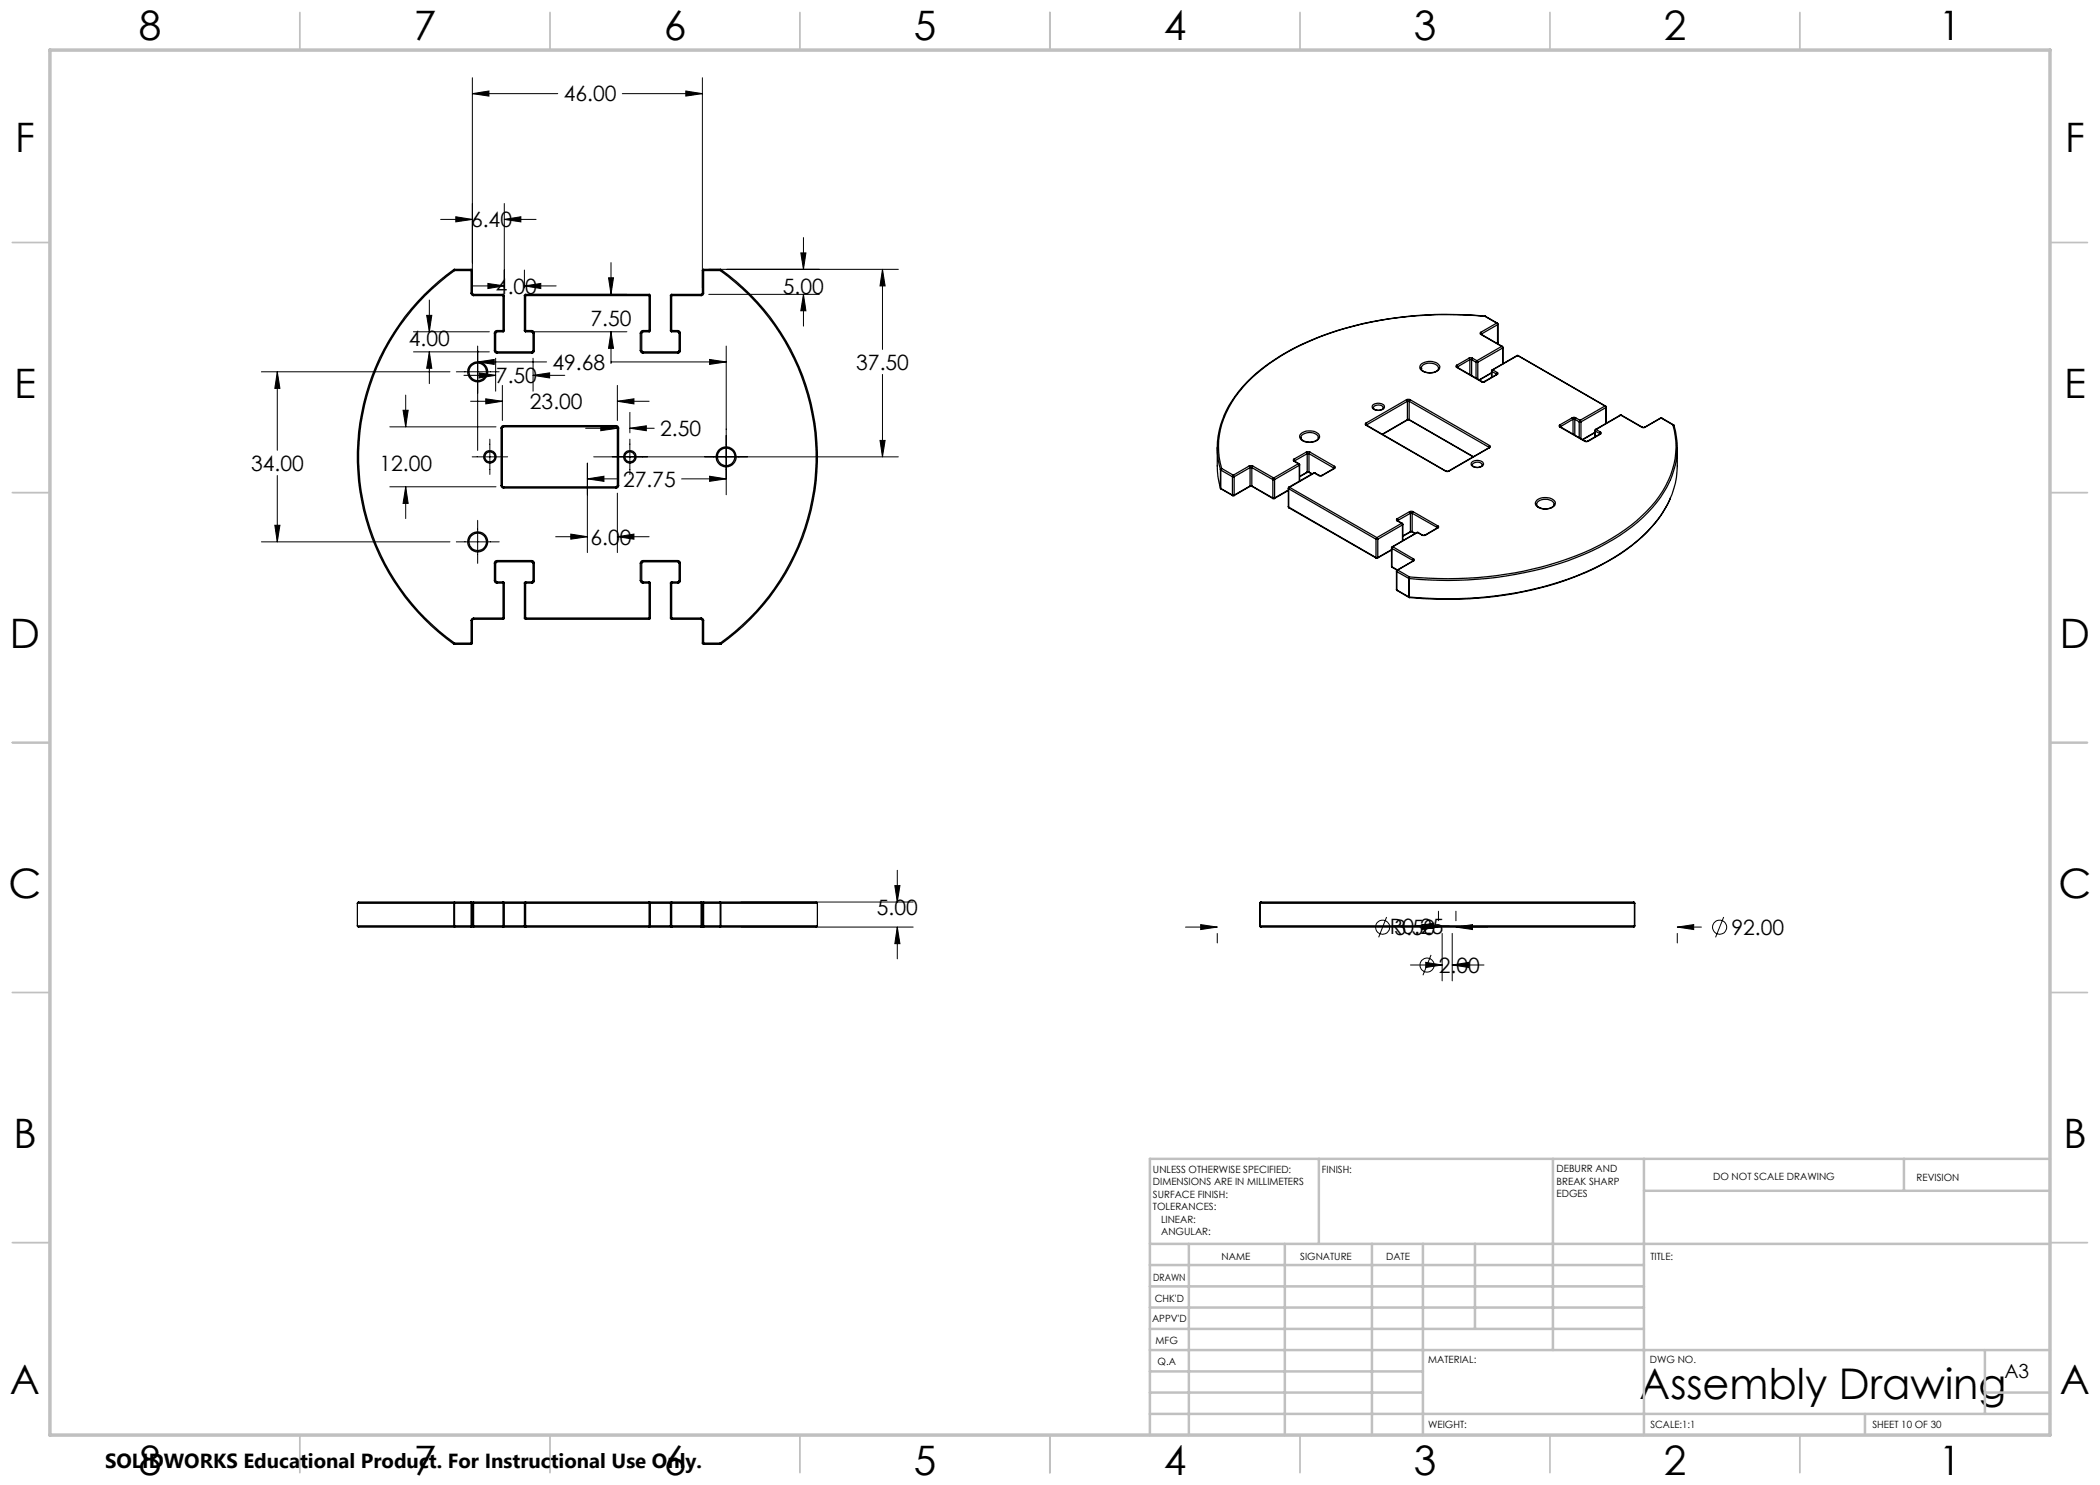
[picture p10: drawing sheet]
<svg xmlns="http://www.w3.org/2000/svg" width="420mm" height="297mm" viewBox="0 0 420 297" stroke-linecap="round" stroke-linejoin="round" font-family="sans-serif">
<g fill="none" stroke="#000" stroke-width=".25">
<path d="M90.8 53.9l.1 .2M90.8 53.9a46 46 0 0 0 0 74.9M90.9 53.9v.2M90.9 53.9h-.1M90.9 54.1a45.7 45.7 0 0 0 0 74.5M90.9 54.1h3.3M90.9 53.9h3.3M94.2 53.9v.2M94.2 54.1h.3M94.2 53.9l.3 .2M94.2 58.6l.1 .3 .4 .2M94.2 58.6h.3"/>
<path d="M94.2 54.1v4.5M94.5 58.6l.2 .3M94.5 54.1v4.5M94.7 58.9v.2M94.7 59.1h5.9M94.7 58.9h5.9M100.6 59.1h.3M100.6 58.9v.2M100.6 58.9l.3 .2M100.6 59.1v7M100.9 59.1v7M104.9 59.1h.2"/>
<path d="M104.9 59.1v7M105.1 58.9v.2M105.1 58.9l-.2 .2M105.1 59.1v7M105.1 59.1h24.7M105.1 58.9h24.7M129.8 58.9v.2M129.8 58.9l.3 .2M129.8 59.1h.3M129.8 59.1v7M130.1 59.1v7M134.1 59.1h.2"/>
<path d="M134.1 59.1v7M134.3 58.9l-.2 .2M134.3 58.9v.2M134.3 59.1v7M134.3 59.1h5.9M134.3 58.9h5.9M140.2 58.9v.2M140.5 54.1h.2M140.5 58.6h.2M140.5 58.6l-.3 .3M140.5 54.1v4.5M140.7 53.9v.2"/>
<path d="M140.7 53.9l-.2 .2M140.7 58.6v.3l-.5 .2M140.7 54.1v4.5M140.7 54.1h3.3M140.7 53.9h3.3M144 53.9v.2M144 53.9h.2M144 54.1a45.7 45.7 0 0 1 0 74.5M144.2 53.9l-.2 .2M144.2 53.9a46 46 0 0 1 0 74.9M98.9 70.1l.1 .4 .4 .1M98.9 66.6h.2"/>
<path d="M98.9 70.1h.2M98.9 66.6v3.5M99.1 70.1l.3 .3M99.1 66.6v3.5M99.4 66.1l-.4 .3-.1 .2M99.4 66.1v.3M99.4 66.4l-.3 .2M99.4 70.4v.2M99.4 70.6h7M99.4 66.1h1.2M99.4 66.4h1.2M99.4 70.4h7"/>
<path d="M100.6 66.1h.3M100.6 66.1v.3M100.9 66.1l-.3 .3M104.9 66.1h.2M104.9 66.1l.2 .3M105.1 66.1v.3M105.1 66.1h1.3M105.1 66.4h1.3M106.4 66.1l.4 .3 .1 .2M106.4 66.4l.2 .2M106.4 66.1v.3M106.4 70.4v.2"/>
<path d="M106.6 66.6h.3M106.6 70.1h.3M106.6 70.1l-.2 .3M106.6 66.6v3.5M106.9 70.1l-.2 .4-.3 .1M106.9 66.6v3.5M128.1 70.1l.2 .5h.3M128.1 66.6h.2M128.1 70.1h.2M128.1 66.6v3.5M128.3 70.1l.3 .3M128.3 66.6v3.5"/>
<path d="M128.6 66.1h-.2l-.3 .5M128.6 66.1v.3M128.6 66.4l-.3 .2M128.6 70.4v.2M128.6 70.6h7M128.6 66.1h1.2M128.6 66.4h1.2M128.6 70.4h7M129.8 66.1h.3M129.8 66.1v.3M130.1 66.1l-.3 .3M134.1 66.1h.2"/>
<path d="M134.1 66.1l.2 .3M134.3 66.1v.3M134.3 66.1h1.3M134.3 66.4h1.3M135.6 66.1l.4 .3 .1 .2M135.6 66.1v.3M135.6 66.4l.2 .2M135.6 70.4v.2M135.8 66.6h.3M135.8 70.1h.3M135.8 70.1l-.2 .3M135.8 66.6v3.5"/>
<path d="M136.1 70.1l-.2 .4-.3 .1M136.1 66.6v3.5M281.3 79.9h.7M281.3 79.9l.2 .4M281.3 79.9l-8.1 4.7M282 79.9l-.2 .4M282 79.9l15.9 9.2M284.2 73.7h.1M284.3 72.7a2.55 2.55 0 0 1 3.7 .6 1.69 1.69 0 0 1-2 1.3 1.81 1.81 0 0 1-2-1.2zM287.7 73.6a1.36 1.36 0 0 1-1.6 .9 1.77 1.77 0 0 1-1.9-.8M287.7 73.6a2.13 2.13 0 0 0-3-.6l-.5 .7M291.3 73.1l-.1 .1 .1 .3"/>
<path d="M291.3 73.1l.2 .3M291.3 73.5l5 2.8M291.4 73.4h.1M291.4 73.4l-.1 .1M291.4 73.4l5 2.9M291.5 73.4h-.1M291.5 73.4v.1M293.8 71.6l.2-.1 .5 .1M293.8 71.6l.2 .3M293.8 71.6l-2.5 1.5M294 71.9h.3M294 71.9l-2.5 1.5"/>
<path d="M294 71.9v3M294.3 71.9l.9 .6M294.3 71.9v3.2M294.5 71.6l-.2 .3M294.5 71.6l.9 .5M295.2 72.5h.4M295.2 72.5v3.1M295.4 72.1l-.2 .4M295.4 72.1l.2 .4M295.6 72.5v3.3M296.2 66.5l-.2 .1 .2 .3M296.2 66.5l.1 .3"/>
<path d="M296.2 66.9h.1M296.2 66.9l4.1 2.4M296.3 76.3h.7M296.3 66.9l4.2 2.4M296.3 66.8v.1M296.4 76.3h.5M296.4 76.3h-.1M296.9 76.3h.1M297 63.3a71.7 71.7 0 0 0-36.3 5.5 34.4 34.4 0 0 0-13.7 10.6 16.4 16.4 0 0 0-2.7 14.3M297 63.3h.1M297 63.3l2.3 1.3M297 63.2a74 74 0 0 0-34 4.5 36.2 36.2 0 0 0-15.9 11.5l-1.4 2-.9 1.8"/>
<path d="M297 63.2l.1 .1M297 63.2v.1M297.1 63.3l2.4 1.3M298.3 74.2l.1 .1M298.3 74.2v1.3M298.3 74.6l-2.4 1.4M298.3 74.5l-2.5 1.5M298.4 74.3l.9 .5M298.4 74.3v1.1M298.4 74l-.1 .2M298.4 74h.2M298.6 74l-.2 .3"/>
<path d="M298.6 74l.8 .5M299.3 74.8v.1M299.3 64.6l.2 .3M299.3 74.9h.1M299.3 64.6h.2M299.3 74.9l-2.4 1.4M299.3 64.6l-3.1 1.9M299.4 74.9h-.1M299.4 74.5a.19 .19 0 0 1 .2 .2 .19 .19 0 0 1-.2 .2M299.4 74.5l-.1 .3M299.4 74.9l-2.4 1.4M299.5 64.6l.1 .2"/>
<path d="M299.5 64.9l-3.2 1.9M299.5 64.9v3.7M299.5 68.6l-.1 .1M299.6 68.5l-.1 .2v-.1M299.6 64.8l-.1 .1M299.6 68.5l-.1 .1M299.6 64.8v3.7M300.3 69.3l.2 .3M300.3 69.3h.2M300.3 69.3l-4.9 2.8M300.5 69.3l.1 .2M300.5 69.6l-4.9 2.9"/>
<path d="M300.5 69.6v3.2M300.6 69.5l-.1 .1M300.6 69.5v3.2M303.4 71.1h.2M303.4 71.1h.1M303.4 71.1l-5 2.9M303.5 71.1h.1M303.5 71.1l-4.9 2.9M303.5 71.1l17.5 10.1M303.6 71.1l17.5 10.1M100.2 97.1l.2 .4 .3 .1M100.2 85.6h.3"/>
<path d="M100.2 97.1h.3M100.2 85.6v11.5M100.5 97.1l.2 .3M100.5 85.6v11.5M100.7 85.1l-.3 .1-.2 .4M100.7 85.1v.3M100.7 85.4l-.2 .2M100.7 97.4v.2M100.7 85.1h22.5M100.7 97.6h22.5M100.7 85.4h22.5M100.7 97.4h22.5"/>
<path d="M123.2 85.1l.3 .1 .2 .4M123.2 85.1v.3M123.2 85.4l.3 .2M123.2 97.4v.2M123.5 85.6h.2M123.5 97.1h.2M123.5 97.1l-.3 .3M123.5 85.6v11.5M123.7 97.1l-.1 .4-.4 .1M123.7 85.6v11.5M243.5 89.5a24 24 0 0 0 .6 8.1M244.1 97.6l.1 .2"/>
<path d="M244.1 93.9l.1 .1M244.1 97.6l.1 .1M244.1 93.9v3.7M244.2 97.7v.1M244.2 94l2.3 1.4M244.2 94v3.7M244.2 97.7l2.3 1.3M244.2 97.8l2.4 1.3M244.3 93.7l-.1 .3M244.3 93.7l-.2 .2M244.3 93.7l2.4 1.3M244.8 83.1a15.4 15.4 0 0 0-.7 10.8"/>
<path d="M246.5 95.4h.3M246.5 99h.3M246.5 99l.1 .1M246.5 95.4v3.6M246.6 99.1h.2M246.7 95l-.2 .4M246.7 95l.1 .4M246.8 99v.1M246.8 95.4v3.6M249.8 93.2h.7M249.8 93.2l.2 .3M249.8 93.2l-3.1 1.8"/>
<path d="M250 97.3h.4M250 97.3l-3.2 1.8M250 93.5h.4M250 97.2h.4M250 97.2v.1M250 93.5l-3.2 1.9M250 93.5v3.7M250 97.2l-3.2 1.8M250.4 97.2v.1M250.4 93.5l4.2 2.4M250.4 93.5v3.7M250.4 97.2l4.2 2.4"/>
<path d="M250.4 97.3l4.2 2.4M250.5 93.2l-.1 .3M250.5 93.2l4.2 2.4M254.6 95.9h.3M254.6 99.6h.3M254.6 99.6v.1M254.6 95.9v3.7M254.6 99.7h.2M254.7 95.6l-.1 .3M254.7 95.6l.2 .3M254.9 99.6l-.1 .1M254.9 95.9v3.7"/>
<path d="M257.7 97.6v.2M257.7 97.6v3.7M257.7 98.1l-2.9 1.6M257.7 98l-2.8 1.6M257.7 97.8l17.5 10M257.7 97.8v3.6M257.8 97.4l-.1 .2M257.8 97.4l.1 .1M257.9 97.5l-.2 .3M257.9 97.5l17.5 10M258.8 91.8l-.1 .2 .1 .2M258.8 91.8l.2 .3"/>
<path d="M258.8 92.2h.1M258.8 92.2l.9 .5M258.9 92.2l.9 .5M259 92.1l-.1 .1M259 92.1v.2M259.7 92.7l.2 .4M259.7 92.7h.1M259.7 92.7l-5 2.9M259.8 92.7l.1 .3M259.9 93.1l-5 2.8M259.9 93.1v3.1M259.9 93v.1"/>
<path d="M259.9 93v3.2M260.1 86.9a2.72 2.72 0 0 1 3.7 .1 1.27 1.27 0 0 1-1.4 1.4 1.94 1.94 0 0 1-2.5-1.1zM260.2 87.5v.1M260.4 87a2.36 2.36 0 0 1 3.2 .3 .83 .83 0 0 1-.8 1 2.16 2.16 0 0 1-2.6-.7zM261.3 90.4h.7M261.3 90.4l.1 .3M261.3 90.4l-2.5 1.4M261.4 94.5h.5M261.4 94.5l-1.5 .9M261.4 90.7h.4M261.4 94.4h.4M261.4 94.4v.1"/>
<path d="M261.4 90.7l-2.4 1.4M261.4 90.7v3.7M261.4 94.4l-1.5 .9M261.8 94.4l.1 .1M261.8 90.7l4.9 2.9M261.8 90.7v3.7M261.8 94.4l.6 .4M261.9 94.5l.5 .3M262 90.4l-.2 .3M262 90.4l4.9 2.9M262.7 94.6h.3M262.7 94.6h.2"/>
<path d="M262.7 94.6l-4.9 2.8M262.9 94.6l-5 2.9M262.9 94.6l.8 .5M263 94.6h-.1M263 94.6l.9 .5M263.7 95.1h.7M263.7 95.1h.2M263.9 95.1h.4M264.3 95.1h.1M266.7 93.6l.1 .1M266.7 93.6v.1M266.8 93.7h.1"/>
<path d="M266.8 93.7l-2.5 1.4M266.9 93.3a.22 .22 0 0 1 .2 .2 .22 .22 0 0 1-.2 .2M266.9 93.3l-.2 .3M266.9 93.7l-2.5 1.4M273.2 84.6l-.2 .2 .2 .3M273.2 84.6l.2 .3M273.2 85.1l15.9 9.1M273.3 85h.1M273.3 85l-.1 .1M273.3 85l15.9 9.2M273.4 84.9l-.1 .1M273.4 84.9v.2"/>
<path d="M274.6 81a1.73 1.73 0 0 1 2.3 .2 .74 .74 0 0 1-.9 .9l-1-.1a.61 .61 0 0 1-.5-.4 .61 .61 0 0 1 .1-.6zM274.9 81.2a1.17 1.17 0 0 1 1.7 .4 1.22 1.22 0 0 1-1.9-.1zM281.4 84h.5M281.4 84l-4.9 2.9M281.5 80.3h.3M281.5 83.9h.3M281.5 83.9l-.1 .1M281.5 80.3l-8.1 4.6M281.5 80.3v3.6M281.5 83.9l-5.1 3M281.8 83.9l.1 .1M281.8 80.3v3.6"/>
<path d="M281.8 80.3l15.9 9.1M281.8 83.9l12.9 7.4M281.9 84l12.7 7.4M289.1 94.2l.4 .1 .3-.1M289.1 94.2h.1M289.2 94.2h.5M289.7 94.2h.1M294.4 92.4a1.68 1.68 0 0 1 2.3 .2 .74 .74 0 0 1-.9 .9l-1.2-.2a.52 .52 0 0 1-.2-.9zM294.5 92.8a1.27 1.27 0 0 1 2 .2 1.24 1.24 0 0 1-2 0zM297.7 89.4l.1 .1M297.7 89.4v.2M297.8 89.5h.1"/>
<path d="M297.8 89.5l-8.1 4.7M297.9 89.5h-.1M297.9 89.1a.22 .22 0 0 1 .2 .2 .22 .22 0 0 1-.2 .2M297.9 89.1l-.2 .3M297.9 89.5l-8.1 4.7M307.4 100a2.85 2.85 0 0 1 3.6 .3 1.27 1.27 0 0 1-1.5 1.5 2.2 2.2 0 0 1-2.4-.9v-.5zM312 85l-.2 .1 .2 .3M312 85l.1 .3M312 85.4l4.9 2.9M312.1 85.4h-.1M312.1 85.4l4.9 2.8M312.1 85.3v.1"/>
<path d="M314.4 83.6l.3-.1 .4 .1M314.4 83.6l.2 .3M314.4 83.6l-2.4 1.4M314.6 83.9h.4M314.6 83.9l-2.5 1.4M314.6 83.9v3M315 83.9l.8 .5M315 83.9v3.1M315.1 83.6l-.1 .3M315.1 83.6l.9 .5M315.8 84.4h.4M315.8 84.4v3.2"/>
<path d="M316 84.1l.2 .3M316 84.1l-.2 .3M316.2 84.4v3.4M316.9 88.3h.7M317 88.2h.5M317 88.2l-.1 .1M317.5 88.2l.1 .1M319 86.1l.1 .1M319 86.1v1.3M319 86.5l-2.5 1.4M319.1 86.2l.8 .5M319.1 86.2v1.1"/>
<path d="M319.1 85.9l-.1 .2M319.1 85.9h.1M319.2 85.9l-.1 .3M319.2 85.9l.9 .5M319.9 86.7l.1 .1M319.9 86.7v.2M320 86.8h.1M320 86.8l-2.5 1.4M320.1 86.4l.2 .2-.2 .2M320.1 86.4l-.2 .3M320.1 86.8l-2.5 1.5M321 81.2l.2 .3"/>
<path d="M321 81.2h.1M321 81.2l-5 2.9M321.1 81.2l.1 .2M321.2 81.5l-5 2.9M321.2 81.5v3.2M321.2 81.4v.1M321.2 81.4v3.3M324 83h.3M324 83h.2M324 83l-4.9 2.9M324.2 83h.1M324.2 83l-5 2.9"/>
<path d="M324.2 83l4.1 2.4M324.3 83l4.2 2.4M328.3 85.4l.3 .1 .4-.1M328.3 85.4h.2M328.5 85.4h.4M328.9 85.4h.1M332.1 83.6h.3M332.1 83.6h.1M332.1 83.6l-3.2 1.8M332.2 83.6h.2M332.2 83.6l-3.2 1.8M332.2 83.6l2.4 1.4"/>
<path d="M332.4 83.6l2.3 1.3M334.1 99.7a27.6 27.6 0 0 1-12.5 12.6 63.7 63.7 0 0 1-27.8 7.5l-5.5 .1-6.4-.4M334.6 85a16.6 16.6 0 0 1-3.5 15.3 38.9 38.9 0 0 1-17.6 11.5 74.1 74.1 0 0 1-31.6 3.6M334.6 85l.2 .1M334.7 84.9l.1 .2M334.7 84.9l-.1 .1M334.8 85.1a16.6 16.6 0 0 1-3.5 15.4 38.9 38.9 0 0 1-17.7 11.6 74.4 74.4 0 0 1-31.8 3.6M335.5 89.5v3.7a19.3 19.3 0 0 1-6.9 13.9 47.6 47.6 0 0 1-21.9 10.7 76.8 76.8 0 0 1-24.9 1.6M98.9 116.1l.1 .3 .4 .2M98.9 112.6h.2M98.9 116.1h.2M98.9 112.6v3.5"/>
<path d="M99.1 116.1l.3 .3M99.1 112.6v3.5M99.4 112.1a.49 .49 0 0 0-.5 .5M99.4 112.4l-.3 .2M99.4 112.1v.3M99.4 116.4v.2M99.4 116.6h1.2M99.4 112.1h7M99.4 112.4h7M99.4 116.4h1.2M100.6 116.6h.3M100.6 116.4v.2"/>
<path d="M100.6 116.4l.3 .2M100.6 116.6v7M100.9 116.6v7M104.9 116.6h.2M104.9 116.6v7M105.1 116.4v.2M105.1 116.4l-.2 .2M105.1 116.6v7M105.1 116.6h1.3M105.1 116.4h1.3M106.4 112.1a.49 .49 0 0 1 .5 .5M106.4 112.4l.2 .2"/>
<path d="M106.4 112.1v.3M106.4 116.4v.2M106.6 112.6h.3M106.6 116.1h.3M106.6 116.1l-.2 .3M106.6 112.6v3.5M106.9 116.1l-.1 .3-.4 .2M106.9 112.6v3.5M128.1 116.1l.2 .5h.3M128.1 112.6h.2M128.1 116.1h.2M128.1 112.6v3.5"/>
<path d="M128.3 116.1l.3 .3M128.3 112.6v3.5M128.6 112.1a.54 .54 0 0 0-.5 .5M128.6 112.1v.3M128.6 112.4l-.3 .2M128.6 116.4v.2M128.6 116.6h1.2M128.6 112.1h7M128.6 112.4h7M128.6 116.4h1.2M129.8 116.4v.2M129.8 116.4l.3 .2"/>
<path d="M129.8 116.6h.3M129.8 116.6v7M130.1 116.6v7M134.1 116.6h.2M134.1 116.6v7M134.3 116.4v.2M134.3 116.4l-.2 .2M134.3 116.6v7M134.3 116.6h1.3M134.3 116.4h1.3M135.6 112.1a.49 .49 0 0 1 .5 .5M135.6 112.1v.3"/>
<path d="M135.6 112.4l.2 .2M135.6 116.4v.2M135.8 112.6h.3M135.8 116.1h.3M135.8 116.1l-.2 .3M135.8 112.6v3.5M136.1 116.1l-.1 .3-.4 .2M136.1 112.6v3.5M257.7 101.3l.1 .3M257.7 101.3v.1M257.7 101.4l.1 .2M257.7 101.4l17.5 10.1"/>
<path d="M257.8 101.6l17.4 10M275.2 107.8h.4M275.2 111.5h.4M275.2 111.5v.1M275.2 107.8v3.7M275.2 111.6h.3M275.4 107.5l-.2 .3M275.4 107.5l.2 .3M275.6 111.5l-.1 .1M275.6 107.8v3.7M278.3 113.2l.1 .3M278.3 109.6l.1 .1"/>
<path d="M278.3 113.2l.1 .1M278.3 109.6v3.6M278.3 110l-2.8 1.6M278.3 109.9l-2.7 1.6M278.4 113.3v.2M278.4 113.3l1.1 .7M278.4 109.7l4.1 2.4M278.4 109.7v3.6M278.4 109.4l-.1 .2M278.4 109.4h.2M278.4 113.5l1 .5M278.6 109.4l-.2 .3"/>
<path d="M278.6 109.4l4.1 2.4M279.3 117.9l.1 .2M279.3 114.2l.1 .1M279.3 117.9l.1 .1M279.3 114.2v3.7M279.4 118v.1M279.4 114.3l2.3 1.4M279.4 118l2.3 1.3M279.4 114.3v3.7M279.4 114l-.1 .2M279.4 103.7l-.1 .2 .1 .3M279.4 103.7l.2 .4"/>
<path d="M279.4 114h.1M279.4 104.2h.2M279.4 118.1l2.4 1.4M279.4 104.2l.9 .5M279.5 114l-.1 .3M279.5 114l2.4 1.4M279.6 104.2l.9 .5M279.6 104.1v.1M280.3 104.7l.2 .3M280.3 104.7h.2M280.3 104.7l-4.9 2.8M280.5 104.7l.1 .2"/>
<path d="M280.5 105l-4.9 2.8M280.5 105v3.2M280.6 104.9l-.1 .1M280.6 104.9v3.2M281.7 115.7h.1M281.7 119.3l.1 .1M281.7 119.3l.1 .2M281.7 115.7v3.6M281.8 119.5h.1M281.8 119.4l.1 .1M281.8 115.7v3.7M281.9 115.4l-.1 .3"/>
<path d="M281.9 102.3l.4-.1 .3 .1M281.9 115.4l-.2 .3M281.9 102.3l.2 .4M281.9 102.3l-2.5 1.4M282 106.4h.5M282 106.4l-1.4 .9M282.1 102.7h.3M282.1 106.3h.3M282.1 106.3l-.1 .1M282.1 102.7l-2.5 1.4M282.1 102.7v3.6M282.1 106.3l-1.5 .9"/>
<path d="M282.4 106.3l.1 .1M282.4 102.7l5 2.8M282.4 102.7v3.6M282.4 106.3l.7 .4M282.5 106.4l.5 .3M282.5 112.1l.1 .1M282.5 112.1v.1M282.6 102.3l-.2 .4M282.6 112.2h.1M282.6 112.2l-3.2 1.8M282.6 102.3l5 2.9M282.6 112.1v.1"/>
<path d="M282.7 111.8a.19 .19 0 0 1 .2 .2 .19 .19 0 0 1-.2 .2M282.7 111.8l-.2 .3M282.7 112.2l-3.2 1.8M283.4 106.5h.2M283.4 106.5h.1M283.4 106.5l-5 2.9M283.5 106.5h.1M283.5 106.5l-4.9 2.9M283.5 106.5l.9 .5M283.6 106.5l.9 .5M284.4 107h.7M284.4 107h.1"/>
<path d="M284.5 107h.5M285 107h.1M287.4 105.5l.1 .1M287.4 105.5v.1M287.4 105.6h.2M287.4 105.6l-2.4 1.4M287.5 105.5l-.1 .1M287.6 105.2l.1 .1-.1 .3M287.6 105.2l-.2 .3M287.6 105.6l-2.5 1.4M310.8 100.9a1.78 1.78 0 0 1-2.3 .8 1.27 1.27 0 0 1-1.2-.8M310.8 100.9a1.87 1.87 0 0 0-2.4-1l-.8 .5-.3 .5"/>
<path d="M90.8 128.8l.1 .1M90.9 128.6l-.1 .2M90.9 128.6v.3M90.9 128.6h3.3M90.9 128.9h3.3M94.2 124.1h.3M94.2 128.6h.3M94.2 128.6v.3M94.2 124.1v4.5M94.5 128.6l-.3 .3M94.5 124.1v4.5M94.7 123.6l-.3 .2-.2 .3"/>
<path d="M94.7 123.6v.3M94.7 123.9l-.2 .2M94.7 123.6h5.9M94.7 123.9h5.9M100.6 123.6h.3M100.6 123.6v.3M100.9 123.6l-.3 .3M104.9 123.6h.2M104.9 123.6l.2 .3M105.1 123.6v.3M105.1 123.6h24.7M105.1 123.9h24.7"/>
<path d="M129.8 123.6h.3M129.8 123.6v.3M130.1 123.6l-.3 .3M134.1 123.6h.2M134.1 123.6l.2 .3M134.3 123.6v.3M134.3 123.6h5.9M134.3 123.9h5.9M140.2 123.6l.4 .2 .1 .3M140.2 123.6v.3M140.2 123.9l.3 .2M140.5 124.1h.2"/>
<path d="M140.5 128.6h.2M140.5 128.6l.2 .3M140.5 124.1v4.5M140.7 128.6v.3M140.7 124.1v4.5M140.7 128.6h3.3M140.7 128.9h3.3M144 128.6l.2 .2M144 128.6v.3M144.2 128.8l-.2 .1M71.5 185.2l.2 .2h19.2M71.5 180.7h19.3"/>
<path d="M71.5 185.2h19.3M71.5 180.7v4.5M90.8 180.7h.1M90.8 185.2h.1M90.8 185.2l.1 .2M90.8 180.7v4.5M90.9 180.4h-19.2l-.2 .3M90.9 180.4v.3M90.9 180.4l-.1 .3M90.9 185.2v.2M90.9 180.7v4.5M90.9 180.7h3.3"/>
<path d="M90.9 180.4h3.3M90.9 185.2h3.3M90.9 185.4h3.3M94.2 180.4v.3M94.2 185.2v.2M94.2 185.2h.3M94.2 180.7h.3M94.2 180.4l.3 .3M94.2 180.4h.5M94.2 185.4h.5M94.2 180.7v4.5M94.5 185.2l-.3 .2"/>
<path d="M94.5 180.7h.2M94.5 185.2h.2M94.5 180.7v4.5M94.7 180.4v.3M94.7 185.2v.2M94.7 180.7h5.9M94.7 180.4h45.5M94.7 185.2h5.9M94.7 185.4h45.5M94.7 180.7v4.5M100.6 185.2v.2l.3-.2M100.6 180.7v-.3l.3 .3"/>
<path d="M100.6 180.7h.3M100.6 185.2h.3M100.6 180.7v4.5M100.9 180.7h4M100.9 185.2h4M100.9 180.7v4.5M104.9 180.7h.2M104.9 185.2h.2M104.9 180.7l.2-.3v.3M104.9 185.2l.2 .2v-.2M104.9 180.7v4.5M105.1 180.7h24.7"/>
<path d="M105.1 185.2h24.7M105.1 180.7v4.5M129.8 185.2v.2l.3-.2M129.8 180.7v-.3l.3 .3M129.8 180.7h.3M129.8 185.2h.3M129.8 180.7v4.5M130.1 180.7h4M130.1 185.2h4M130.1 180.7v4.5M134.1 185.2l.2 .2v-.2M134.1 180.7l.2-.3v.3"/>
<path d="M134.1 180.7h.2M134.1 185.2h.2M134.1 180.7v4.5M134.3 180.7h5.9M134.3 185.2h5.9M134.3 180.7v4.5M140.2 185.2h.3M140.2 180.7h.3M140.2 180.4v.3M140.2 180.4h.5M140.2 185.2v.2M140.2 185.4h.5"/>
<path d="M140.2 180.7v4.5M140.5 180.7h.2M140.5 185.2h.2M140.5 185.2l.2 .2M140.5 180.7v4.5M140.7 180.4v.3M140.7 180.4l-.2 .3M140.7 185.2v.2M140.7 180.7h3.3M140.7 180.4h3.3M140.7 185.2h3.3M140.7 185.4h3.3"/>
<path d="M140.7 180.7v4.5M144 180.4h19.3l.2 .3M144 180.4v.3M144 185.2v.2M144 185.2h.2M144 180.7h.2M144 180.4l.2 .3M144 180.7v4.5M144.2 185.2l-.2 .2M144.2 180.7h19.3M144.2 185.2h19.3M144.2 180.7v4.5"/>
<path d="M163.5 185.2l-.2 .2h-19.3M163.5 180.7v4.5M252 185.2l.2 .2M252 185.2h.1M252 180.7h.1M252 180.7v4.5M252 180.7h74.9M252 185.2h74.9M252.2 180.4h74.5M252.2 180.4l-.2 .3M252.2 185.4h74.5M326.7 180.4l.2 .3"/>
<path d="M326.7 180.4l.3 .3M326.9 185.2l-.2 .2M326.9 185.2h.1M326.9 180.7h.1M326.9 180.7v4.5M327 185.2l-.3 .2M327 180.7v4.5"/>
<circle cx="95.5" cy="74.4" r="2"/>
<circle cx="95.5" cy="74.4" r="1.75"/>
<circle cx="98" cy="91.4" r="1.26"/>
<circle cx="98" cy="91.4" r=".99"/>
<circle cx="126" cy="91.4" r=".99"/>
<circle cx="126" cy="91.4" r="1.27"/>
<circle cx="145.2" cy="91.4" r="2"/>
<circle cx="145.2" cy="91.4" r="1.75"/>
<circle cx="95.5" cy="108.4" r="1.75"/>
<circle cx="95.5" cy="108.4" r="2.01"/>
</g>
<g fill="none" stroke="#000" stroke-width=".2">
<path d="M94.5 18.7l3.3-.5v1zM94.5 15.6v42M94.5 18.7h17M124.5 18.7h16M137.2 18.2l3.3 .5-3.3 .5zM140.5 15.6v42M88.1 43.9h6.4M91.2 43.4l3.3 .5-3.3 .5zM94.5 57.2h6.4M97.6 56.7l3.3 .5-3.3 .5zM100.9 43.9l3.3-.5v1zM100.9 40.7v16.9"/>
<path d="M100.9 43.9h6.3M104.9 57.2l3.3-.5v1zM104.9 54v3.6M104.9 57.2h6.3M106.2 58.9h19.2M121.7 55.6h1l-.5 3.3zM122.2 52.5v6.4M141.7 53.9h38M141.7 58.9h22.2M160.2 50.6h1l-.5 3.3zM160.7 58.9l.5 3.3h-1zM160.7 47.5v6.4"/>
<path d="M160.7 58.9v6.3M176.5 53.9l.5 3.3h-1zM176.5 53.9v16M52.3 74.4h37.7M55.5 74.4l.5 3.3h-1zM55.5 74.4v15.7M81.1 79v6.4M82.7 66.4h15.2M82.7 70.4h15.2M85.3 63.1h1.1l-.5 3.3zM85.9 70.4l.5 3.3h-1.1zM85.9 60v6.4"/>
<path d="M85.9 70.4v6.3M91.3 74.4h8.5M92.8 75.1h6.3M95.5 72.4l3.3-.5v1zM95.5 69.2v20.9M95.5 72.4h13.8M95.8 74.6l3.3 .5-3.3 .5zM97.2 79.8l3.3 .5-3.3 .5zM99.1 71.6v6.6M100.5 77.1v7M106.2 66.4h19.2M106.6 75.1l3.3-.5v1z"/>
<path d="M106.6 71.6v6.6M106.6 75.1h6.4M122.2 66.4l.5 3.3h-1zM122.2 72.4h23M122.2 66.4v6.3M123.5 77.1v7M141.9 71.9l3.3 .5-3.3 .5zM145.2 69.2v29.8M176.5 74.9v16.5M55.5 95.1v13.3M78 97.4h21.2M78 85.4h21.2"/>
<path d="M80.6 82.1h1l-.5 3.3zM81.1 97.4l.5 3.3h-1zM81.1 97.4v6.3M94.1 80.3h6.4M94.4 91.4h7.1M98 87.8v7.1M117.1 85.7h6.4M117.5 95.8l3.3-.6v1.1zM117.5 92.6v17.9M117.5 95.8h5.9M118.7 91.4h61M120.2 85.2l3.3 .5-3.3 .4z"/>
<path d="M123.5 80.3l3.3-.5v1zM123.5 98.6v11.9M123.5 80.3h6.3M126 85.7l3.3-.5v.9zM126 82.5v4.1M126 87.8v7.1M126 85.7h4.8M136.3 95.8h8.9M141.9 95.2l3.3 .6-3.3 .5zM176 88.1h1l-.5 3.3zM52.3 108.4h37.7M55 105.1h1l-.5 3.3z"/>
<path d="M91.3 108.4h8.5M95.5 104.1v8.6M111.1 107.3h6.4M114.2 106.8l3.3 .5-3.3 .5zM123.5 107.3l3.3-.5v1zM123.5 107.3h6.3M179 177.1h1l-.5 3.3zM179.5 174.1v6.3M148.2 185.4h34.4M148.2 180.4h34.4M179.5 185.4l.5 3.3h-1zM179.5 185.4v6.4"/>
<path d="M237.1 185.4h6.4M240.1 184.9l3.4 .5-3.4 .5zM243.5 186.7v1.9M277.3 183.4l-1.6 4.1M282.1 193h6.3M283.5 185.2l3.2-.6v1.1zM283.5 185.2h6.3M284.4 184.9l3.3 .5-3.3 .5zM285.2 192.5l3.2 .5-3.2 .5zM286.2 191l-1.6 4M287.7 185.4h.1M287.7 182.2v1.9"/>
<path d="M288.4 186.7v9.5M290.4 193l3.4-.5v1zM290.4 186.7v9.5M290.4 193h6.4M291.2 185.4l3.3-.5v1zM291.2 185.4h6.3M291.2 182.2v1.9M335.5 185.4l3.2-.5v1zM335.5 185.4h4.8M335.5 186.7v1.9M344.7 183.4l-1.6 4.1"/>
<circle cx="276.5" cy="185.4" r="1.41"/>
<circle cx="285.4" cy="193" r="1.4"/>
<circle cx="343.9" cy="185.4" r="1.42"/>
</g>
<g fill="none" stroke="#c0c0c0" stroke-width=".35">
<path d="M60 2.5v7.5M110 2.5v7.5M160 2.5v7.5M210 2.5v7.5M260 2.5v7.5M310 2.5v7.5M360 2.5v7.5M2.5 48.5h7.5M410 48.5h7.5M2.5 98.5h7.5M410 98.5h7.5M2.5 148.5h7.5"/>
<path d="M410 148.5h7.5M2.5 198.5h7.5M410 198.5h7.5M2.5 248.5h7.5M410 248.5h7.5M60 287v7.5M110 287v7.5M160 287v7.5M210 287v7.5M260 287v7.5M310 287v7.5M360 287v7.5"/>
</g>
<g fill="none" stroke="#c0c0c0" stroke-width=".5">
<path d="M263.8 231.8v17M310.6 231.8v38.2M328.8 231.8v55.2M328.8 238.2h81.2M380.8 231.8v6.4M410 231.8h-180v55.2M230 248.8h180M230 257.3h98.8M230 253h98.8M237.8 248.8v38.2M257 248.8v38.2M274.4 248.8v38.2"/>
<path d="M284.6 248.8v38.2M295 248.8v17M230 265.8h98.8M230 261.5h98.8M230 278.5h54.6M230 274.3h54.6M230 270h180M397 278.5h13M397 270v12.8M230 282.8h180M373 282.8v4.2"/>
</g>
<path d="M10 10h400v277h-400z" fill="none" stroke="#c0c0c0" stroke-width=".7"/>
<path d="M179.5 185.4l.5 3.3h-1zM179 177.1h1l-.5 3.3zM240.1 184.9l3.4 .5-3.4 .5zM335.5 185.4l3.2-.5v1zM285.2 192.5l3.2 .5-3.2 .5zM290.4 193l3.4-.5v1zM291.2 185.4l3.3-.5v1zM284.4 184.9l3.3 .5-3.3 .5zM283.5 185.2l3.2 .5v-1.1zM176 88.1h1l-.5 3.3zM176.5 53.9l.5 3.3h-1zM94.5 18.7l3.3-.5v1zM137.2 18.2l3.3 .5-3.3 .5zM160.2 50.6h1l-.5 3.3zM160.7 58.9l.5 3.3h-1zM123.5 80.3l3.3-.5v1zM97.2 79.8l3.3 .5-3.3 .5zM81.1 97.4l.5 3.3h-1zM80.6 82.1h1l-.5 3.3zM114.2 106.8l3.3 .5-3.3 .5zM123.5 107.3l3.3-.5v1zM126 85.7l3.3-.5v.9zM120.2 85.2l3.3 .5-3.3 .4zM55.5 74.4l.5 3.3h-1zM55 105.1h1l-.5 3.3zM141.9 95.2l3.3 .6-3.3 .5zM117.5 95.8l3.3-.6v1.1zM95.5 72.4l3.3-.5v1zM141.9 71.9l3.3 .5-3.3 .5zM100.9 43.9l3.3-.5v1zM91.2 43.4l3.3 .5-3.3 .5zM104.9 57.2l3.3-.5v1zM97.6 56.7l3.3 .5-3.3 .5zM122.2 66.4l.5 3.3h-1zM121.7 55.6h1l-.5 3.3zM106.6 75.1l3.3-.5v1zM95.8 74.6l3.3 .5-3.3 .5zM85.9 70.4l.5 3.3h-1.1zM85.3 63.1h1.1l-.5 3.3z" fill="#000"/>
<text font-size="8.5" x="327.9" y="279.7">Assembly Drawing</text>
<g font-size="8.1">
<text x="27.7" y="8">8</text>
<text x="82.7" y="8">7</text>
<text x="132.7" y="8">6</text>
<text x="182.7" y="8">5</text>
<text x="232.7" y="8">4</text>
<text x="282.7" y="8">3</text>
<text x="332.7" y="8">2</text>
<text x="387.7" y="8">1</text>
<text x="3" y="30.4">F</text>
<text x="413" y="30.4">F</text>
<text x="2.8" y="79.6">E</text>
<text x="412.8" y="79.6">E</text>
<text x="2" y="129.6">D</text>
<text x="412" y="129.6">D</text>
<text x="1.7" y="179.6">C</text>
<text x="411.7" y="179.6">C</text>
<text x="2.7" y="229.6">B</text>
<text x="412.7" y="229.6">B</text>
<text x="2" y="278.9">A</text>
<text x="412" y="278.9">A</text>
<text x="27.7" y="295">8</text>
<text x="82.7" y="295">7</text>
<text x="132.7" y="295">6</text>
<text x="182.7" y="295">5</text>
<text x="232.7" y="295">4</text>
<text x="282.7" y="295">3</text>
<text x="332.7" y="295">2</text>
<text x="387.7" y="295">1</text>
</g>
<g font-size="4.2">
<text x="112.7" y="20.3">46.00</text>
<text x="94.2" y="45.5">6.40</text>
<text x="99.2" y="58.8">4.00</text>
<text x="156.6" y="58.8">5.00</text>
<text x="118.1" y="65.1">7.50</text>
<text x="81.8" y="69.2">4.00</text>
<text x="99.2" y="76.7">7.50</text>
<text x="110.5" y="74">49.68</text>
<text x="171.3" y="74">37.50</text>
<text x="106" y="81.8">23.00</text>
<text x="132.1" y="87.2">2.50</text>
<text x="50.2" y="94.2">34.00</text>
<text x="75.9" y="94.2">12.00</text>
<text x="124.6" y="97.3">27.75</text>
<text x="118.1" y="108.9">6.00</text>
<text x="175.4" y="183.1">5.00</text>
<text x="277.9" y="186.7">R0.25</text>
<text x="278.9" y="187">3.50</text>
<text x="346.3" y="187">92.00</text>
<text x="287.8" y="194.6">2.00</text>
</g>
<text font-size="4.1" x="21" y="293.7">SOLIDWORKS Educational Product. For Instructional Use Only.</text>
<text font-size="3.9" x="400.9" y="275.5">A3</text>
<g font-size="2">
<text x="230.6" y="234.6">UNLESS OTHERWISE SPECIFIED:</text>
<text x="230.6" y="237.1">DIMENSIONS ARE IN MILLIMETERS</text>
<text x="230.6" y="239.6">SURFACE FINISH:</text>
<text x="264.4" y="234.6">FINISH:</text>
<text x="311.3" y="234.5">DEBURR AND</text>
<text x="311.3" y="237">BREAK SHARP</text>
<text x="311.3" y="239.5">EDGES</text>
<text x="342.6" y="236">DO NOT SCALE DRAWING</text>
<text x="383.3" y="236.2">REVISION</text>
<text x="230.6" y="242.1">TOLERANCES:</text>
<text x="232.2" y="244.6">LINEAR:</text>
<text x="232.2" y="247.1">ANGULAR:</text>
<text x="244.3" y="252">NAME</text>
<text x="260" y="251.9">SIGNATURE</text>
<text x="277.2" y="251.9">DATE</text>
<text x="330.1" y="251.9">TITLE:</text>
<text x="230.6" y="256.1">DRAWN</text>
<text x="230.9" y="260.3">CHK'D</text>
<text x="230.4" y="264.4">APPV'D</text>
<text x="231.1" y="268.8">MFG</text>
<text x="231.5" y="273">Q.A</text>
<text x="285.6" y="272.5">MATERIAL:</text>
<text x="330" y="272.5">DWG NO.</text>
<text x="285.6" y="285.5">WEIGHT:</text>
<text x="330.1" y="285.6">SCALE:1:1</text>
<text x="374.5" y="285.6">SHEET 10 OF 30</text>
</g>
</svg>
